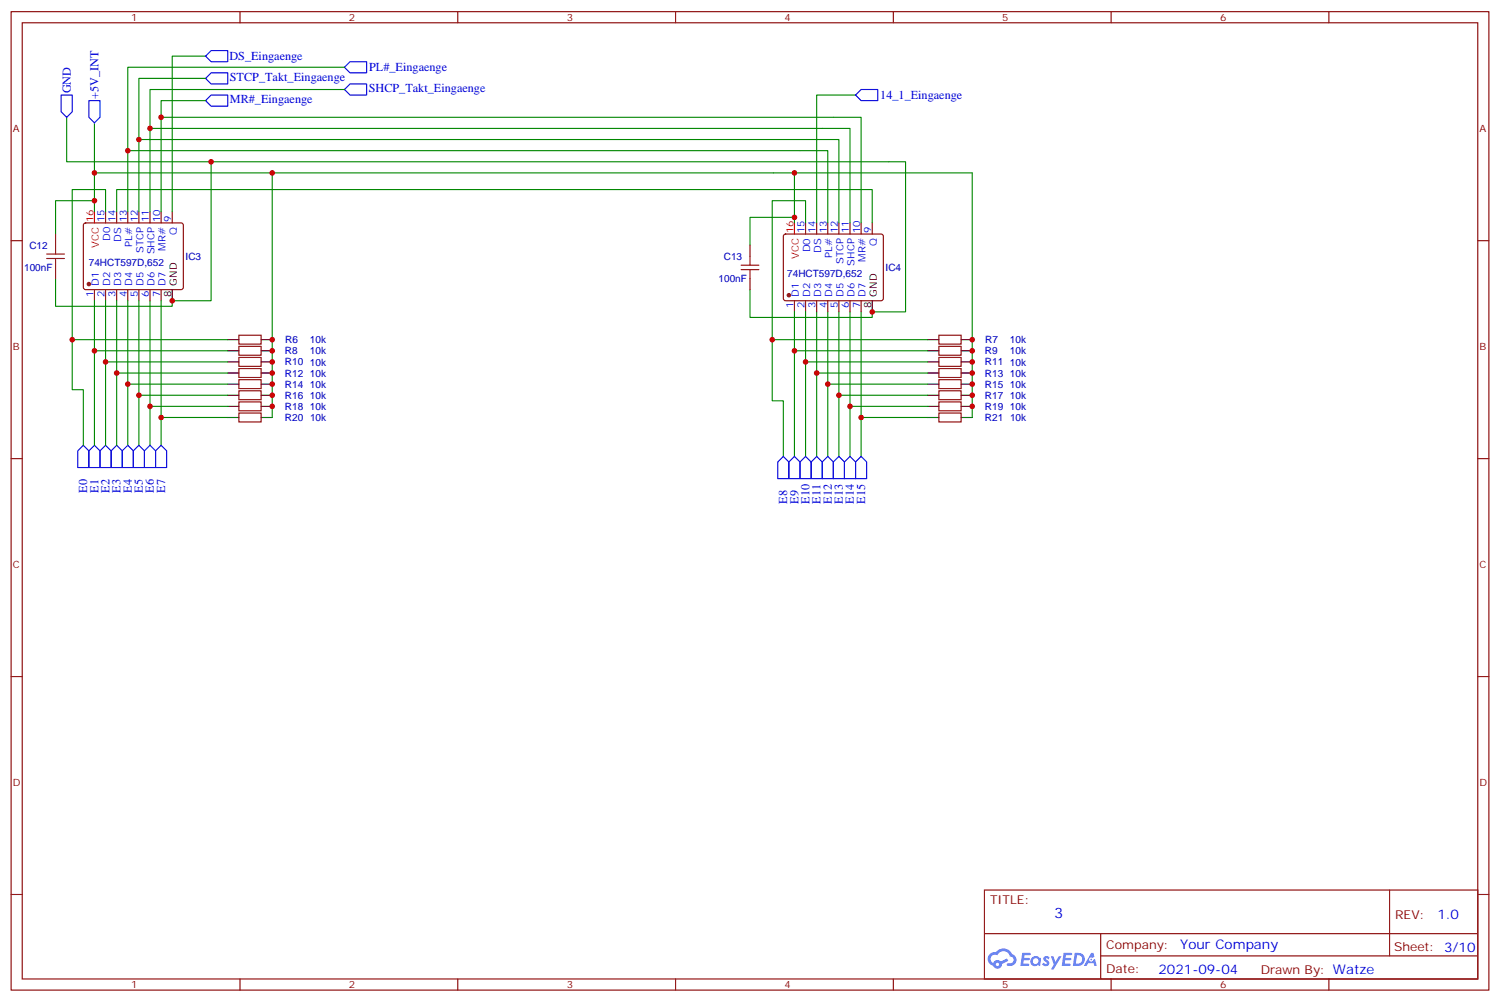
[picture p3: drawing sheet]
<svg xmlns="http://www.w3.org/2000/svg" width="476mm" height="318mm" viewBox="0 0 476 318" stroke-linecap="round" stroke-linejoin="round" font-family="sans-serif">
<g fill="none" stroke="#870000" stroke-width=".35">
<path d="M3.5 3.7h469.2v310.4h-469.2zM7.1 7.2h462.1v303.4h-462.1zM76.2 3.7v3.5M145.3 3.7v3.5M214.5 3.7v3.5M283.6 3.7v3.5M352.8 3.7v3.5M421.9 3.7v3.5M3.5 76.4h3.6M469.2 76.4h3.5M3.5 145.5h3.6M469.2 145.5h3.5"/>
<path d="M3.5 214.7h3.6M469.2 214.7h3.5M3.5 283.8h3.6M312.6 282.4h156.6v28.2h-156.6zM312.6 296.2h156.5M349.5 296.2v14.2M441.2 282.4v20.9M469.2 283.8h3.5M76.2 310.6v3.5M145.3 310.6v3.5M214.5 310.6v3.5M283.6 310.6v3.5"/>
<path d="M349.5 303.3h119.6M352.8 310.6v3.5M421.9 310.6v3.5"/>
</g>
<g fill="#5487ff">
<path d="M331.5 303.6a1.22 1.22 0 0 1 1.8 .2l-.4 .6a.47 .47 0 0 0-.4-.4 .47 .47 0 0 0-.5 .2l.2 .2a1.14 1.14 0 0 1 .8 1.8 1.14 1.14 0 0 1-1.9 0l-.3-.2 .5-.6 .8 .5a.29 .29 0 0 0 .3-.3 .29 .29 0 0 0-.3-.3 1.04 1.04 0 0 1-.6-1.7z"/>
<path d="M324.6 302.3h2.3l.3 .2-.1 .5-1.8 .1-.1 .8h1.5l.3 .4-.4 .4h-1.6l-.1 1.1h1.7l.2 .3-.2 .3-2.6 .1z"/>
<path d="M337.7 302.3l2.7 .2-.2 .5-1.8 .1-.1 .8h1.5l.3 .4-.3 .4h-1.6l-.2 1.1h1.7l.2 .3-.1 .3-2.7 .1z"/>
<path d="M346.5 302.3h.6l.4 1.3-.6 .3a.69 .69 0 0 0-1.1 .3 .69 .69 0 0 0 .5 .9 .69 .69 0 0 0 .9-.6l.5-.2 .5 2.2h-.8l-.2-.9h-1.7l-.5 .9h-.9z"/>
<path d="M333.7 303.4h.7l.7 1.8 1.1-1.8h.8l-2.5 4.2h-.8l.9-1.5z"/>
<path d="M341.2 302.3l-.6 4.2h1.4a2.11 2.11 0 0 0 2.4-2.1 2.11 2.11 0 0 0-2.5-2.1zM342 303.1a1.43 1.43 0 0 1 1.6 1.6 1.43 1.43 0 0 1-2 1.1z"/>
<path d="M327.5 303.9a1.54 1.54 0 0 0 0 2.2 1.54 1.54 0 0 0 2.1 .1l.6 .3 .3-2.3-.6-.3a1.49 1.49 0 0 0-2.4 0zM327.8 304.9a.95 .95 0 0 1 1.9 0 .95 .95 0 0 1-1.9 0z"/>
<path d="M314.3 302.7a2.18 2.18 0 0 0 1 3.7 1.44 1.44 0 0 0 1.7 .9 1.44 1.44 0 0 0 1.1-1.4l2-1.1-.4-.7-1.9 1a1.47 1.47 0 0 0-2.5 .4 1.39 1.39 0 0 1-.6-1.9 1.39 1.39 0 0 1 2-.5 2.12 2.12 0 0 1 2.1-1.3 2.12 2.12 0 0 1 1.9 1.7 1.14 1.14 0 0 1 1.1 1.4 1.14 1.14 0 0 1-1.6 .7 .43 .43 0 0 0-.6 .4 .43 .43 0 0 0 .4 .5 1.98 1.98 0 0 0 2.6-1.2 1.98 1.98 0 0 0-1.3-2.6 3.1 3.1 0 0 0-5.2-.6l-.9 .1zM316.1 306a.55 .55 0 0 1 1.1 0 .55 .55 0 0 1-1.1 0z"/>
<circle cx="346.5" cy="304.4" r=".26"/>
</g>
<g fill="none" stroke="#870000" stroke-width=".35">
<path d="M17.6 74.3v3.5M26.7 70.9l.5-.2 30.6 .1 .4 .6-.1 20.1-.6 .4-30.6-.1-.4-.6v-19.8zM33.5 67.2v3.5M37 67.2v3.5M40.6 67.2v3.5M44.1 67.2v3.5M47.6 67.2v3.5M51.2 67.2v3.5M54.7 67.2v3.5M238.1 77.8v3.5M248.9 74.5l.5-.2h30.6l.5 .7-.1 20-.6 .4h-30.7l-.4-.7v-19.7zM255.8 70.7v3.6"/>
<path d="M259.3 70.7v3.6M262.8 70.7v3.6M266.3 70.7v3.6M269.9 70.7v3.6M273.4 70.7v3.6M276.9 70.7v3.6M17.6 84.8v3.6M30 91.9v3.5M33.5 91.9v3.5M37 91.9v3.5M40.6 91.9v3.5M44.1 91.9v3.5"/>
<path d="M47.6 91.9v3.5M51.2 91.9v3.5M238.1 88.4v3.5M252.2 95.4v3.6M255.8 95.4v3.6M259.3 95.4v3.6M262.8 95.4v3.6M266.3 95.4v3.6M269.9 95.4v3.6M273.4 95.4v3.6M75.8 106.4h7.1v2.8h-7.1zM75.8 109.9h7.1v2.8h-7.1z"/>
<path d="M75.8 113.4h7.1v2.8h-7.1zM75.8 116.9h7.1v2.9h-7.1zM298.1 116.9h7.1v2.9h-7.1zM298.1 113.4h7.1v2.8h-7.1zM298.1 109.9h7.1v2.8h-7.1zM298.1 106.4h7.1v2.8h-7.1zM75.8 120.5h7.1v2.8h-7.1zM75.8 124h7.1v2.8h-7.1zM75.8 127.5h7.1v2.9h-7.1zM75.8 131.1h7.1v2.8h-7.1zM298.1 131.1h7.1v2.8h-7.1zM298.1 127.5h7.1v2.9h-7.1z"/>
<path d="M298.1 124h7.1v2.8h-7.1zM298.1 120.5h7.1v2.8h-7.1z"/>
</g>
<g fill="#870000" stroke="#870000" stroke-width=".35">
<circle cx="28.2" cy="90.1" r=".53"/>
<circle cx="250.5" cy="93.7" r=".53"/>
</g>
<g fill="none" stroke="#000" stroke-width=".35">
<path d="M54.7 91.9v3.5M276.9 95.4v3.6M72.3 107.8h3.5M72.3 111.3h3.5M72.3 114.8h3.5M72.3 118.4h3.5M82.9 107.8h3.5M82.9 111.3h3.5M82.9 114.8h3.5M82.9 118.4h3.5M294.6 107.8h3.5M294.6 111.3h3.5"/>
<path d="M294.6 114.8h3.5M294.6 118.4h3.5M305.2 107.8h3.5M305.2 111.3h3.5M305.2 114.8h3.5M305.2 118.4h3.5M72.3 121.9h3.5M72.3 125.4h3.5M72.3 128.9h3.5M72.3 132.5h3.5M82.9 121.9h3.5M82.9 125.4h3.5"/>
<path d="M82.9 128.9h3.5M82.9 132.5h3.5M294.6 121.9h3.5M294.6 125.4h3.5M294.6 128.9h3.5M294.6 132.5h3.5M305.2 121.9h3.5M305.2 125.4h3.5M305.2 128.9h3.5M305.2 132.5h3.5"/>
</g>
<path d="M30 67.2v3.5M252.2 70.7v3.6" fill="none" stroke="#f00" stroke-width=".35"/>
<g fill="none" stroke="#008700" stroke-width=".35">
<path d="M65.3 17.8h-10.6v49.4M21.2 37.2v14.1h45.8v44.1h-12.3v1.8h-37.1v-8.8M30 39v24.7h-12.4v10.6M51.2 37.2h222.2v33.5M65.3 24.9h-21.2v42.3M65.3 31.9h-14.1v35.3M109.4 28.4h-61.8v38.8M109.4 21.3h-68.8v45.9M271.6 30.2h-12.3v40.5M30 54.9h222.2v15.8M40.6 47.8h222.2v22.9M44.1 44.3h222.2v26.4"/>
<path d="M47.6 40.7h222.3v30M67 51.3h220.5v47.7h-10.6v1.7h-38.8v-8.8M86.4 54.9v77.6M252.2 54.9h56.5v77.6M30 63.7v3.5M33.5 67.2v-7.1h-10.6v63.5h3.6v17.7M37 67.2v-7.1h239.9v10.6M252.2 69h-14.1v8.8M255.8 70.7v-7h-10.6v63.5h3.5v17.6M30 95.4v45.9M33.5 95.4v45.9M37 95.4v45.9"/>
<path d="M40.6 95.4v45.9M44.1 95.4v45.9M47.6 95.4v45.9M51.2 95.4v45.9M252.2 99v45.8M255.8 99v45.8M259.3 99v45.8M262.8 99v45.8M266.3 99v45.8M269.9 99v45.8M273.4 99v45.8M22.9 107.8h49.4"/>
<path d="M30 111.3h42.3M33.5 114.8h38.8M37 118.4h35.3M245.2 107.8h49.4M252.2 111.3h42.4M255.8 114.8h38.8M259.3 118.4h35.3M40.6 121.9h31.7M44.1 125.4h28.2M47.6 128.9h24.7M51.2 132.5h21.1M262.8 121.9h31.8"/>
<path d="M266.3 125.4h28.3M269.9 128.9h24.7M273.4 132.5h21.2"/>
</g>
<g fill="none" stroke="#00f" stroke-width=".35">
<path d="M67 16.1h5.3v3.5h-5.3l-1.7-1.8zM19.4 30.2h3.5v5.3l-1.7 1.7-1.8-1.7zM28.2 31.9h3.5v5.3l-1.7 1.8-1.8-1.8zM67 30.2h5.3v3.5h-5.3l-1.7-1.8zM67 23.1h5.3v3.5h-5.3l-1.7-1.7zM109.4 28.4l1.7-1.8h5.3v3.6h-5.3zM109.4 21.3l1.7-1.7h5.3v3.5h-5.3zM271.6 30.2l1.8-1.8h5.3v3.5h-5.3zM24.7 143.1l1.8-1.8 1.7 1.8v5.2h-3.5zM30 141.3l1.7 1.8v5.2h-3.5v-5.2zM33.5 141.3l1.8 1.8v5.2h-3.6v-5.2zM37 141.3l1.8 1.8v5.2h-3.5v-5.2z"/>
<path d="M38.8 143.1l1.8-1.8 1.7 1.8v5.2h-3.5zM44.1 141.3l1.8 1.8v5.2h-3.6v-5.2zM47.6 141.3l1.8 1.8v5.2h-3.5v-5.2zM51.2 141.3l1.7 1.8v5.2h-3.5v-5.2zM248.7 144.8l1.8 1.8v5.3h-3.6v-5.3zM252.2 144.8l1.8 1.8v5.3h-3.5v-5.3zM255.8 144.8l1.7 1.8v5.3h-3.5v-5.3zM259.3 144.8l1.8 1.8v5.3h-3.6v-5.3zM262.8 144.8l1.8 1.8v5.3h-3.5v-5.3zM266.3 144.8l1.8 1.8v5.3h-3.5v-5.3zM269.9 144.8l1.7 1.8v5.3h-3.5v-5.3zM271.6 146.6l1.8-1.8 1.8 1.8v5.3h-3.6z"/>
</g>
<path d="M17.6 77.8v2.8M14.8 80.6h5.7M14.8 82h5.7M17.6 82v2.8M235.3 84.1h5.6M235.3 85.5h5.6M238.1 81.3v2.8M238.1 85.5v2.9" fill="none" stroke="#a10000" stroke-width=".35"/>
<g fill="#c00">
<circle cx="30" cy="63.7" r=".88"/>
<circle cx="54.7" cy="95.4" r=".88"/>
<circle cx="30" cy="54.9" r=".88"/>
<circle cx="67" cy="51.3" r=".88"/>
<circle cx="40.6" cy="47.8" r=".88"/>
<circle cx="44.1" cy="44.3" r=".88"/>
<circle cx="47.6" cy="40.7" r=".88"/>
<circle cx="51.2" cy="37.2" r=".88"/>
<circle cx="252.2" cy="69" r=".88"/>
<circle cx="276.9" cy="99" r=".88"/>
<circle cx="22.9" cy="107.8" r=".88"/>
<circle cx="30" cy="111.3" r=".88"/>
<circle cx="33.5" cy="114.8" r=".88"/>
<circle cx="37" cy="118.4" r=".88"/>
<circle cx="40.6" cy="121.9" r=".88"/>
<circle cx="44.1" cy="125.4" r=".88"/>
<circle cx="47.6" cy="128.9" r=".88"/>
<circle cx="51.2" cy="132.5" r=".88"/>
<circle cx="266.3" cy="125.4" r=".88"/>
<circle cx="262.8" cy="121.9" r=".88"/>
<circle cx="259.3" cy="118.4" r=".88"/>
<circle cx="255.8" cy="114.8" r=".88"/>
<circle cx="252.2" cy="111.3" r=".88"/>
<circle cx="245.2" cy="107.8" r=".88"/>
<circle cx="273.4" cy="132.5" r=".88"/>
<circle cx="269.9" cy="128.9" r=".88"/>
<circle cx="252.2" cy="54.9" r=".88"/>
<circle cx="86.4" cy="128.9" r=".88"/>
<circle cx="86.4" cy="125.4" r=".88"/>
<circle cx="86.4" cy="121.9" r=".88"/>
<circle cx="86.4" cy="118.4" r=".88"/>
<circle cx="86.4" cy="114.8" r=".88"/>
<circle cx="86.4" cy="111.3" r=".88"/>
<circle cx="86.4" cy="54.9" r=".88"/>
<circle cx="86.4" cy="107.8" r=".88"/>
<circle cx="308.7" cy="107.8" r=".88"/>
<circle cx="308.7" cy="111.3" r=".88"/>
<circle cx="308.7" cy="114.8" r=".88"/>
<circle cx="308.7" cy="118.4" r=".88"/>
<circle cx="308.7" cy="121.9" r=".88"/>
<circle cx="308.7" cy="125.4" r=".88"/>
<circle cx="308.7" cy="128.9" r=".88"/>
</g>
<text font-size="4.6" fill="#00f" x="334.7" y="291.4">3</text>
<g font-size="4.2" fill="#00f">
<text x="456.4" y="291.7">1.0</text>
<text x="374.7" y="301.2">Your Company</text>
<text x="367.8" y="309">2021-09-04</text>
</g>
<g font-size="3.9" fill="#00f">
<text x="72.8" y="19.1">DS_Eingaenge</text>
<text x="117.2" y="22.6">PL#_Eingaenge</text>
<text x="22.5" y="29.6" transform="rotate(-90 22.5 29.6)">GND</text>
<text x="73" y="25.7">STCP_Takt_Eingaenge</text>
<text x="117.1" y="29.2">SHCP_Takt_Eingaenge</text>
<text x="31.3" y="31.4" transform="rotate(-90 31.3 31.4)">+5V_INT</text>
<text x="73" y="32.8">MR#_Eingaenge</text>
<text x="279.5" y="31.5">14_1_Eingaenge</text>
<text x="27.7" y="156.4" transform="rotate(-90 27.7 156.4)">E0</text>
<text x="31.2" y="156.4" transform="rotate(-90 31.2 156.4)">E1</text>
<text x="34.8" y="156.4" transform="rotate(-90 34.8 156.4)">E2</text>
<text x="38.3" y="156.4" transform="rotate(-90 38.3 156.4)">E3</text>
<text x="41.8" y="156.4" transform="rotate(-90 41.8 156.4)">E4</text>
<text x="45.4" y="156.4" transform="rotate(-90 45.4 156.4)">E5</text>
<text x="48.9" y="156.4" transform="rotate(-90 48.9 156.4)">E6</text>
<text x="52.4" y="156.4" transform="rotate(-90 52.4 156.4)">E7</text>
<text x="250" y="159.9" transform="rotate(-90 250 159.9)">E8</text>
<text x="253.5" y="159.9" transform="rotate(-90 253.5 159.9)">E9</text>
<text x="257" y="159.9" transform="rotate(-90 257 159.9)">E10</text>
<text x="260.6" y="159.9" transform="rotate(-90 260.6 159.9)">E11</text>
<text x="264.1" y="159.9" transform="rotate(-90 264.1 159.9)">E12</text>
<text x="267.6" y="159.9" transform="rotate(-90 267.6 159.9)">E13</text>
<text x="271.1" y="159.9" transform="rotate(-90 271.1 159.9)">E14</text>
<text x="274.7" y="159.9" transform="rotate(-90 274.7 159.9)">E15</text>
</g>
<g font-size="3.9" fill="#800">
<text x="314.3" y="287">TITLE:</text>
<text x="443" y="291.7">REV:</text>
<text x="351.2" y="301.2">Company:</text>
<text x="442.6" y="301.8">Sheet: 3/10</text>
<text x="351.2" y="308.9">Date:</text>
<text x="400.3" y="308.9">Drawn By: Watze</text>
</g>
<g font-size="3.2" fill="#800">
<text x="41.6" y="6.7">1</text>
<text x="110.8" y="6.7">2</text>
<text x="179.9" y="6.7">3</text>
<text x="249.1" y="6.7">4</text>
<text x="318.2" y="6.7">5</text>
<text x="387.3" y="6.7">6</text>
<text x="4.1" y="41.8">A</text>
<text x="469.7" y="41.8">A</text>
<text x="4.1" y="110.9">B</text>
<text x="469.7" y="110.9">B</text>
<text x="4.1" y="180.1">C</text>
<text x="469.7" y="180.1">C</text>
<text x="4.1" y="249.2">D</text>
<text x="469.7" y="249.2">D</text>
<text x="41.6" y="313.6">1</text>
<text x="110.8" y="313.6">2</text>
<text x="179.9" y="313.6">3</text>
<text x="249.1" y="313.6">4</text>
<text x="318.2" y="313.6">5</text>
<text x="387.3" y="313.6">6</text>
</g>
<g font-size="3.2" fill="#f00">
<text x="29.6" y="70.6" transform="rotate(-90 29.6 70.6)">16</text>
<text x="251.9" y="74.1" transform="rotate(-90 251.9 74.1)">16</text>
<text x="31.4" y="78.6" transform="rotate(-90 31.4 78.6)">VCC</text>
<text x="253.6" y="82.2" transform="rotate(-90 253.6 82.2)">VCC</text>
</g>
<g font-size="3.2" fill="#00f">
<text x="33.2" y="70.6" transform="rotate(-90 33.2 70.6)">15</text>
<text x="36.7" y="70.6" transform="rotate(-90 36.7 70.6)">14</text>
<text x="40.2" y="70.6" transform="rotate(-90 40.2 70.6)">13</text>
<text x="43.7" y="70.6" transform="rotate(-90 43.7 70.6)">12</text>
<text x="47.3" y="70.6" transform="rotate(-90 47.3 70.6)">11</text>
<text x="50.8" y="70.6" transform="rotate(-90 50.8 70.6)">10</text>
<text x="54.3" y="70.6" transform="rotate(-90 54.3 70.6)">9</text>
<text x="34.9" y="76.5" transform="rotate(-90 34.9 76.5)">D0</text>
<text x="38.5" y="76.7" transform="rotate(-90 38.5 76.7)">DS</text>
<text x="56.1" y="74.5" transform="rotate(-90 56.1 74.5)">Q</text>
<text x="255.4" y="74.1" transform="rotate(-90 255.4 74.1)">15</text>
<text x="258.9" y="74.1" transform="rotate(-90 258.9 74.1)">14</text>
<text x="262.5" y="74.1" transform="rotate(-90 262.5 74.1)">13</text>
<text x="266" y="74.1" transform="rotate(-90 266 74.1)">12</text>
<text x="269.5" y="74.1" transform="rotate(-90 269.5 74.1)">11</text>
<text x="273" y="74.1" transform="rotate(-90 273 74.1)">10</text>
<text x="276.6" y="74.1" transform="rotate(-90 276.6 74.1)">9</text>
<text x="42" y="78.3" transform="rotate(-90 42 78.3)">PL#</text>
<text x="45.5" y="80.3" transform="rotate(-90 45.5 80.3)">STCP</text>
<text x="49" y="80.7" transform="rotate(-90 49 80.7)">SHCP</text>
<text x="52.6" y="79.5" transform="rotate(-90 52.6 79.5)">MR#</text>
<text x="257.2" y="80" transform="rotate(-90 257.2 80)">D0</text>
<text x="260.7" y="80.2" transform="rotate(-90 260.7 80.2)">DS</text>
<text x="264.2" y="81.8" transform="rotate(-90 264.2 81.8)">PL#</text>
<text x="267.8" y="83.8" transform="rotate(-90 267.8 83.8)">STCP</text>
<text x="274.8" y="83" transform="rotate(-90 274.8 83)">MR#</text>
<text x="278.3" y="78.1" transform="rotate(-90 278.3 78.1)">Q</text>
<text x="271.3" y="84.3" transform="rotate(-90 271.3 84.3)">SHCP</text>
<text x="29.6" y="94.1" transform="rotate(-90 29.6 94.1)">1</text>
<text x="31.4" y="90.6" transform="rotate(-90 31.4 90.6)">D1</text>
<text x="33.2" y="94.1" transform="rotate(-90 33.2 94.1)">2</text>
<text x="34.9" y="90.6" transform="rotate(-90 34.9 90.6)">D2</text>
<text x="36.7" y="94.1" transform="rotate(-90 36.7 94.1)">3</text>
<text x="38.5" y="90.6" transform="rotate(-90 38.5 90.6)">D3</text>
<text x="40.2" y="94.1" transform="rotate(-90 40.2 94.1)">4</text>
<text x="42" y="90.6" transform="rotate(-90 42 90.6)">D4</text>
<text x="43.7" y="94.1" transform="rotate(-90 43.7 94.1)">5</text>
<text x="45.5" y="90.6" transform="rotate(-90 45.5 90.6)">D5</text>
<text x="47.3" y="94.1" transform="rotate(-90 47.3 94.1)">6</text>
<text x="49" y="90.6" transform="rotate(-90 49 90.6)">D6</text>
<text x="50.8" y="94.1" transform="rotate(-90 50.8 94.1)">7</text>
<text x="52.6" y="90.6" transform="rotate(-90 52.6 90.6)">D7</text>
<text x="253.6" y="94.1" transform="rotate(-90 253.6 94.1)">D1</text>
<text x="257.2" y="94.1" transform="rotate(-90 257.2 94.1)">D2</text>
<text x="260.7" y="94.1" transform="rotate(-90 260.7 94.1)">D3</text>
<text x="264.2" y="94.1" transform="rotate(-90 264.2 94.1)">D4</text>
<text x="267.8" y="94.1" transform="rotate(-90 267.8 94.1)">D5</text>
<text x="271.3" y="94.1" transform="rotate(-90 271.3 94.1)">D6</text>
<text x="274.8" y="94.1" transform="rotate(-90 274.8 94.1)">D7</text>
<text x="251.9" y="97.6" transform="rotate(-90 251.9 97.6)">1</text>
<text x="255.4" y="97.6" transform="rotate(-90 255.4 97.6)">2</text>
<text x="258.9" y="97.6" transform="rotate(-90 258.9 97.6)">3</text>
<text x="262.5" y="97.6" transform="rotate(-90 262.5 97.6)">4</text>
<text x="266" y="97.6" transform="rotate(-90 266 97.6)">5</text>
<text x="269.5" y="97.6" transform="rotate(-90 269.5 97.6)">6</text>
<text x="273" y="97.6" transform="rotate(-90 273 97.6)">7</text>
</g>
<g font-size="3.2" fill="#000080">
<text x="9.3" y="78.9">C12</text>
<text x="58.9" y="82.4">IC3</text>
<text x="229.8" y="82.5">C13</text>
<text x="7.7" y="86">100nF</text>
<text x="28.2" y="84.3">74HCT597D,652</text>
<text x="228.2" y="89.5">100nF</text>
<text x="250" y="87.8">74HCT597D,652</text>
<text x="281.2" y="85.9">IC4</text>
<text x="90.5" y="112.4">R8</text>
<text x="90.6" y="108.9">R6</text>
<text x="98.4" y="108.9">10k</text>
<text x="98.4" y="112.4">10k</text>
<text x="312.7" y="112.4">R9</text>
<text x="312.8" y="108.9">R7</text>
<text x="320.7" y="112.4">10k</text>
<text x="320.7" y="108.9">10k</text>
<text x="90.5" y="116">R10</text>
<text x="90.5" y="119.5">R12</text>
<text x="98.4" y="116">10k</text>
<text x="98.4" y="119.5">10k</text>
<text x="312.7" y="119.5">R13</text>
<text x="312.7" y="116">R11</text>
<text x="320.7" y="119.5">10k</text>
<text x="320.7" y="116">10k</text>
<text x="90.5" y="123">R14</text>
<text x="98.4" y="123">10k</text>
<text x="312.7" y="123">R15</text>
<text x="320.7" y="123">10k</text>
<text x="90.5" y="126.6">R16</text>
<text x="90.5" y="130.1">R18</text>
<text x="98.4" y="126.6">10k</text>
<text x="98.4" y="130.1">10k</text>
<text x="312.7" y="130.1">R19</text>
<text x="312.7" y="126.6">R17</text>
<text x="320.7" y="130.1">10k</text>
<text x="320.7" y="126.6">10k</text>
<text x="90.5" y="133.6">R20</text>
<text x="98.4" y="133.6">10k</text>
<text x="312.7" y="133.6">R21</text>
<text x="320.7" y="133.6">10k</text>
</g>
<g font-size="3.2">
<text x="54.3" y="94.1" transform="rotate(-90 54.3 94.1)">8</text>
<text x="56.1" y="90.6" transform="rotate(-90 56.1 90.6)">GND</text>
<text x="278.3" y="94.1" transform="rotate(-90 278.3 94.1)">GND</text>
<text x="276.6" y="97.6" transform="rotate(-90 276.6 97.6)">8</text>
</g>
</svg>
